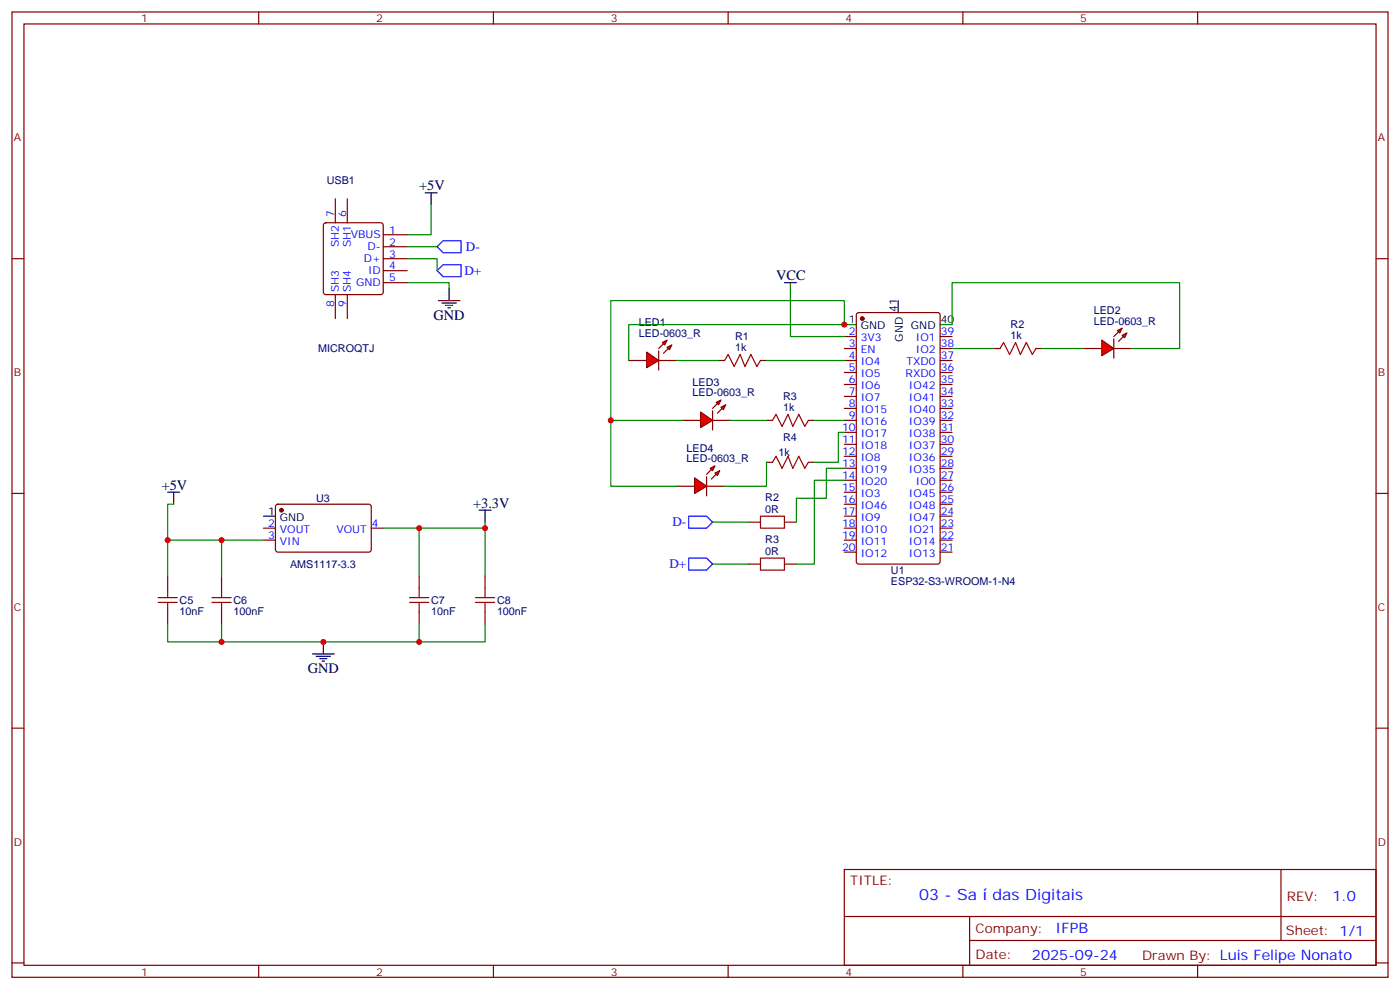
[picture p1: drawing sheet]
<svg xmlns="http://www.w3.org/2000/svg" width="412mm" height="292mm" viewBox="0 0 412 292" stroke-linecap="round" stroke-linejoin="round" font-family="sans-serif">
<g fill="none" stroke="#870000" stroke-width=".35">
<path d="M3.5 3.5h405.4v284.4h-405.4zM7.1 7.1h398.2v277.2h-398.2zM76.2 3.5v3.6M145.3 3.5v3.6M214.5 3.5v3.6M283.6 3.5v3.6M352.8 3.5v3.6M3.5 76.2h3.6M405.3 76.2h3.6M248.7 99.1h3.5M252.5 92.3l.4-.2h23.3l.7 .4v73l-.4 .6-23.6 .1-.6-.5-.1-72.9zM276.9 99.1h3.6"/>
<path d="M211.7 106.2h1.7M224 106.2h1.8M248.7 102.7h3.5M248.7 106.2h3.5M248.7 109.7h3.5M248.7 113.2h3.5M248.7 116.8h3.5M276.9 102.7h3.6M276.9 106.2h3.6M276.9 109.7h3.6M276.9 113.2h3.6M276.9 116.8h3.6"/>
<path d="M292.8 102.7h1.8M305.2 102.7h1.7M225.8 123.8h1.7M225.8 136.2h1.7M238.1 123.8h1.8M238.1 136.2h1.8M248.7 120.3h3.5M248.7 123.8h3.5M248.7 127.4h3.5M248.7 130.9h3.5M248.7 134.4h3.5M248.7 137.9h3.5"/>
<path d="M276.9 120.3h3.6M276.9 123.8h3.6M276.9 127.4h3.6M276.9 130.9h3.6M276.9 134.4h3.6M276.9 137.9h3.6M3.5 145.3h3.6M248.7 141.5h3.5M248.7 145h3.5M248.7 148.5h3.5M248.7 152h3.5M248.7 155.6h3.5"/>
<path d="M248.7 159.1h3.5M276.9 141.5h3.6M276.9 145h3.6M276.9 148.5h3.6M276.9 152h3.6M276.9 155.6h3.6M276.9 159.1h3.6M405.3 145.3h3.6M248.7 162.6h3.5M276.9 162.6h3.6M3.5 214.5h3.6M405.3 214.5h3.6"/>
<path d="M248.7 256.1h156.6v28.2h-156.6zM377.3 256.1v20.9M248.7 270h156.5M285.6 277h119.6M285.6 270v14.1M3.5 283.6h3.6M76.2 284.3v3.6M145.3 284.3v3.6M214.5 284.3v3.6M283.6 284.3v3.6M352.8 284.3v3.6M405.3 283.6h3.6"/>
</g>
<circle cx="254" cy="93.8" r=".53" fill="#870000" stroke="#870000" stroke-width=".35"/>
<path d="M248.7 95.6h3.5M264.6 88.5v3.6M276.9 95.6h3.6" fill="none" stroke="#000" stroke-width=".35"/>
<path d="M213.4 106.2l1.1-1.8 1.8 3.5 1.7-3.5 1.4 3.5 1.8-3.5 1.8 3.5 1-1.7M294.6 102.7l1-1.8 1.8 3.5 1.8-3.5 1.4 3.5 1.7-3.5 1.8 3.5 1.1-1.7M227.5 123.8l1.1-1.7 1.8 3.5 1.7-3.5 1.4 3.5 1.8-3.5 1.8 3.5 1-1.8M227.5 136.2l1.1-1.8 1.8 3.5 1.7-3.5 1.4 3.5 1.8-3.5 1.8 3.5 1-1.7" fill="none" stroke="#a10000" stroke-width=".35"/>
<g fill="#f00" stroke="#870000" stroke-width=".35">
<path d="M190.5 103.7l3.5 2.5-3.5 2.1z"/>
<path d="M194 103.4v5.6z"/>
</g>
<g fill="#870000" stroke="#870000" stroke-width=".35">
<path d="M195.4 101.2l-1.4 1.5z"/>
<path d="M195.4 104.1l1.4-1.4z"/>
</g>
<g fill="#f00" stroke="#870000" stroke-width=".35">
<path d="M195.1 100.9l1.4-.7-.7 1.4z"/>
<path d="M196.5 102.3l1.4-.7-.7 1.4z"/>
</g>
<path d="M185.2 106.2h5.3M194 106.2h5.3" fill="none" stroke="#870000" stroke-width=".35"/>
<g fill="#f00" stroke="#870000" stroke-width=".35">
<path d="M324.6 100.2l3.5 2.5-3.5 2.1z"/>
<path d="M328.1 99.8v5.7z"/>
</g>
<g fill="#870000" stroke="#870000" stroke-width=".35">
<path d="M328.1 99.1l1.4-1.4z"/>
<path d="M329.5 100.5l1.4-1.4z"/>
</g>
<g fill="#f00" stroke="#870000" stroke-width=".35">
<path d="M329.1 97.4l1.5-.7-.8 1.4z"/>
<path d="M330.6 98.8l1.4-.7-.7 1.4z"/>
</g>
<path d="M319.3 102.7h5.3M328.1 102.7h5.3" fill="none" stroke="#870000" stroke-width=".35"/>
<g fill="#f00" stroke="#870000" stroke-width=".35">
<path d="M206.4 121.4l3.5 2.4-3.5 2.1z"/>
<path d="M209.9 121v5.6z"/>
</g>
<g fill="#870000" stroke="#870000" stroke-width=".35">
<path d="M209.9 120.3l1.4-1.4z"/>
<path d="M211.3 121.7l1.4-1.4z"/>
</g>
<g fill="#f00" stroke="#870000" stroke-width=".35">
<path d="M211 118.5l1.4-.7-.7 1.4z"/>
<path d="M212.4 119.9l1.4-.7-.7 1.4z"/>
</g>
<path d="M201.1 123.8h5.3M209.9 123.8h5.3" fill="none" stroke="#870000" stroke-width=".35"/>
<g fill="#f00" stroke="#870000" stroke-width=".35">
<path d="M204.6 140.8l3.5 2.4-3.5 2.1z"/>
<path d="M208.1 140.4v5.6z"/>
</g>
<g fill="#870000" stroke="#870000" stroke-width=".35">
<path d="M208.1 139.7l1.4-1.4z"/>
<path d="M211 139.7l-1.5 1.4z"/>
</g>
<g fill="#f00" stroke="#870000" stroke-width=".35">
<path d="M209.2 137.9l1.4-.7-.7 1.4z"/>
<path d="M210.6 139.3l1.4-.7-.7 1.5z"/>
</g>
<g fill="none" stroke="#870000" stroke-width=".35">
<path d="M98.8 58.6v7M102.3 58.6v7M95.5 65.8l.5-.2h16.2l.5 .2 .2 .5v19.8l-.2 .5-.5 .2h-16.2l-.5-.3-.3-.4v-19.8zM112.9 69.1h7M112.9 72.7h7M112.9 76.2h7M112.9 79.7h7M98.8 86.8v7M102.3 86.8v7M112.9 83.3h7M77.6 155.6h3.5M77.6 159.1h3.5"/>
<path d="M81.4 148.7l.4-.2 27.1 .1 .5 .6-.1 13-.6 .4h-27.1l-.5-.7v-12.7zM109.4 155.6h3.5M199.3 143.2h5.3M208.1 143.2h5.3M220.5 153.8h3.5M231.1 153.8h3.5M49.4 169.7v3.5M65.3 169.7v3.5M123.5 169.7v3.5M142.9 169.7v3.5M220.5 166.2h3.5M231.1 166.2h3.5"/>
<path d="M49.4 180.3v3.5M65.3 180.3v3.5M123.5 180.3v3.5M142.9 180.3v3.5"/>
</g>
<g fill="none" stroke="#000" stroke-width=".35">
<path d="M125.2 56.8h3.6M127 56.8v3.5M129.1 88.5h6.4M130.2 89.3h4.2M131.2 90h2.1M131.9 90.7h.7M132.3 85v3.5M231.1 83.3h3.5M232.8 83.3v3.5M49.4 145h3.5M51.2 145v3.5M77.6 152h3.5"/>
<path d="M141.1 150.3h3.5M142.9 150.3v3.5M92.1 192.6h6.3M93.1 193.3h4.3M94.2 194h2.1M94.9 194.7h.7M95.2 189.1v3.5"/>
</g>
<g fill="none" stroke="#008700" stroke-width=".35">
<path d="M119.9 76.2h8.9v3.5M119.9 72.7h8.9M127 60.3v8.8h-7.1M119.9 83.3h12.4v1.7M232.8 86.8v12.3h15.9M280.5 95.6v-12.3h67v19.4h-14.1M185.2 106.2v-10.6h63.5v-7.1h-68.8v35.3h21.2M199.3 106.2h12.4M225.8 106.2h22.9M280.5 102.7h12.3M306.9 102.7h12.4M179.9 123.8v19.4h19.4"/>
<path d="M215.2 123.8h10.6M225.8 136.2v7h-12.4M239.9 123.8h8.8M248.7 127.4h-1.8v8.8h-7M248.7 137.9h-5.3v8.9h-8.8v7M51.2 148.5h-1.8v10.6M65.3 159.1v10.6M77.6 159.1h-28.2v10.6M123.5 155.6v14.1M142.9 153.8v1.8h-30M142.9 155.6v14.1M209.9 153.8h10.6"/>
<path d="M248.7 141.5h-8.8v24.7h-5.3M209.9 166.2h10.6M49.4 183.8v5.3h15.9M65.3 183.8v5.3h77.6v-5.3M123.5 183.8v5.3"/>
</g>
<path d="M130.5 70.9h5.3v3.5h-5.3l-1.7-1.7zM130.5 78h5.3v3.5h-5.3l-1.7-1.8zM202.8 152h5.3l1.8 1.8-1.8 1.8h-5.3zM202.8 164.4h5.3l1.8 1.8-1.8 1.7h-5.3z" fill="none" stroke="#00f" stroke-width=".35"/>
<circle cx="82.9" cy="150.3" r=".53" fill="#870000" stroke="#870000" stroke-width=".35"/>
<g fill="none" stroke="#a10000" stroke-width=".35">
<path d="M224 152h7.1v3.6h-7.1zM46.6 176h5.6M46.6 177.4h5.6M49.4 173.2v2.8M49.4 177.4v2.9M62.4 176h5.7M62.4 177.4h5.7M65.3 173.2v2.8M65.3 177.4v2.9M120.6 176h5.7M120.6 177.4h5.7M123.5 173.2v2.8"/>
<path d="M123.5 177.4v2.9M140.1 176h5.6M140.1 177.4h5.6M142.9 173.2v2.8M142.9 177.4v2.9M224 164.4h7.1v3.5h-7.1z"/>
</g>
<g fill="#c00">
<circle cx="248.7" cy="95.6" r=".88"/>
<circle cx="142.9" cy="155.6" r=".88"/>
<circle cx="123.5" cy="155.6" r=".88"/>
<circle cx="123.5" cy="189.1" r=".88"/>
<circle cx="95.3" cy="189.1" r=".88"/>
<circle cx="65.3" cy="189.1" r=".88"/>
<circle cx="65.3" cy="159.1" r=".88"/>
<circle cx="49.4" cy="159.1" r=".88"/>
<circle cx="179.9" cy="123.8" r=".88"/>
</g>
<g font-size="4.6" fill="#00f">
<text x="270.8" y="265.1">03 - Sa</text>
<text x="292.4" y="265.1">das Digitais</text>
</g>
<g font-size="4.2">
<text x="123.5" y="56.1">+5V</text>
<text x="228.6" y="82.5">VCC</text>
<text x="127.7" y="94.2">GND</text>
<text x="47.6" y="144.3">+5V</text>
<text x="139.3" y="149.6">+3.3V</text>
<text x="90.7" y="198.3">GND</text>
</g>
<g font-size="4.2" fill="#00f">
<text x="392.5" y="265.4">1.0</text>
<text x="310.9" y="274.9">IFPB</text>
<text x="304" y="282.7">2025-09-24</text>
</g>
<g font-size="3.9" fill="#00f">
<text x="137.3" y="73.9">D-</text>
<text x="136.8" y="81">D+</text>
<text x="198.1" y="155">D-</text>
<text x="197.2" y="167.4">D+</text>
</g>
<g font-size="3.9" fill="#800">
<text x="250.5" y="260.7">TITLE:</text>
<text x="379.1" y="265.4">REV:</text>
<text x="287.4" y="274.9">Company:</text>
<text x="378.7" y="275.5">Sheet: 1/1</text>
<text x="287.4" y="282.6">Date:</text>
<text x="336.4" y="282.7">Drawn By: Luis Felipe Nonato</text>
</g>
<g font-size="3.2" fill="#800">
<text x="41.6" y="6.5">1</text>
<text x="110.8" y="6.5">2</text>
<text x="179.9" y="6.5">3</text>
<text x="249.1" y="6.5">4</text>
<text x="318.2" y="6.5">5</text>
<text x="4.1" y="41.6">A</text>
<text x="405.9" y="41.6">A</text>
<text x="4.1" y="110.8">B</text>
<text x="405.9" y="110.8">B</text>
<text x="4.1" y="179.9">C</text>
<text x="405.9" y="179.9">C</text>
<text x="4.1" y="249.1">D</text>
<text x="405.9" y="249.1">D</text>
<text x="41.6" y="287.3">1</text>
<text x="110.8" y="287.3">2</text>
<text x="179.9" y="287.3">3</text>
<text x="249.1" y="287.3">4</text>
<text x="318.2" y="287.3">5</text>
</g>
<g font-size="3.2" fill="#000080">
<text x="96.2" y="54.3">USB1</text>
<text x="188.1" y="96">LED1</text>
<text x="322.2" y="95.6">LED-0603_R</text>
<text x="322.2" y="92.4">LED2</text>
<text x="188.1" y="99.1">LED-0603_R</text>
<text x="216.5" y="100">R1</text>
<text x="297.7" y="99.8">1k</text>
<text x="297.7" y="96.5">R2</text>
<text x="93.7" y="103.7">MICROQTJ</text>
<text x="216.5" y="103.4">1k</text>
<text x="204" y="113.6">LED3</text>
<text x="204" y="116.8">LED-0603_R</text>
<text x="230.7" y="117.7">R3</text>
<text x="230.7" y="121">1k</text>
<text x="230.7" y="130">R4</text>
<text x="202.3" y="136.2">LED-0603_R</text>
<text x="202.3" y="133">LED4</text>
<text x="229.3" y="134.4">1k</text>
<text x="93.1" y="147.8">U3</text>
<text x="225.4" y="147.7">R2</text>
<text x="225.4" y="151">0R</text>
<text x="225.4" y="160.1">R3</text>
<text x="85.4" y="167.2">AMS1117-3.3</text>
<text x="225.4" y="163.3">0R</text>
<text x="262.5" y="172.4">ESP32-S3-WROOM-1-N4</text>
<text x="262.5" y="169.2">U1</text>
<text x="52.9" y="177.9">C5</text>
<text x="68.8" y="177.9">C6</text>
<text x="127" y="177.9">C7</text>
<text x="146.4" y="177.9">C8</text>
<text x="52.9" y="181.1">10nF</text>
<text x="68.8" y="181.1">100nF</text>
<text x="127" y="181.1">10nF</text>
<text x="146.4" y="181.1">100nF</text>
</g>
<g font-size="3.2" fill="#00f">
<text x="98.4" y="63.9" transform="rotate(-90 98.4 63.9)">7</text>
<text x="102" y="63.9" transform="rotate(-90 102 63.9)">6</text>
<text x="103.3" y="70.2">VBUS</text>
<text x="114.7" y="68.8">1</text>
<text x="99.8" y="72.9" transform="rotate(-90 99.8 72.9)">SH2</text>
<text x="103.4" y="72.9" transform="rotate(-90 103.4 72.9)">SH1</text>
<text x="107.1" y="77.3">D+</text>
<text x="108.3" y="73.7">D-</text>
<text x="114.7" y="72.3">2</text>
<text x="114.7" y="75.8">3</text>
<text x="108.4" y="80.8">ID</text>
<text x="114.7" y="79.4">4</text>
<text x="114.7" y="82.9">5</text>
<text x="99.8" y="86.1" transform="rotate(-90 99.8 86.1)">SH3</text>
<text x="103.4" y="86.1" transform="rotate(-90 103.4 86.1)">SH4</text>
<text x="104.9" y="84.3">GND</text>
<text x="98.4" y="90.6" transform="rotate(-90 98.4 90.6)">8</text>
<text x="102" y="90.6" transform="rotate(-90 102 90.6)">9</text>
<text x="250" y="98.8">2</text>
<text x="253.5" y="100.5">3V3</text>
<text x="269.8" y="100.5">IO1</text>
<text x="277.1" y="98.8">39</text>
<text x="250" y="102.3">3</text>
<text x="250" y="105.8">4</text>
<text x="253.5" y="104.1">EN</text>
<text x="253.5" y="107.6">IO4</text>
<text x="267" y="107.6">TXD0</text>
<text x="269.8" y="104.1">IO2</text>
<text x="277.1" y="105.8">37</text>
<text x="277.1" y="102.3">38</text>
<text x="250" y="109.4">5</text>
<text x="250" y="112.9">6</text>
<text x="253.5" y="111.1">IO5</text>
<text x="266.8" y="111.1">RXD0</text>
<text x="277.1" y="112.9">35</text>
<text x="277.1" y="109.4">36</text>
<text x="250" y="116.4">7</text>
<text x="250" y="119.9">8</text>
<text x="253.5" y="114.7">IO6</text>
<text x="253.5" y="118.2">IO7</text>
<text x="267.8" y="118.2">IO41</text>
<text x="267.8" y="114.7">IO42</text>
<text x="277.1" y="119.9">33</text>
<text x="277.1" y="116.4">34</text>
<text x="250" y="123.5">9</text>
<text x="253.5" y="121.7">IO15</text>
<text x="253.5" y="125.2">IO16</text>
<text x="267.8" y="125.2">IO39</text>
<text x="267.8" y="121.7">IO40</text>
<text x="277.1" y="123.5">32</text>
<text x="248" y="127">10</text>
<text x="248" y="130.5">11</text>
<text x="253.5" y="128.8">IO17</text>
<text x="267.8" y="128.8">IO38</text>
<text x="277.1" y="130.5">30</text>
<text x="277.1" y="127">31</text>
<text x="248" y="134.1">12</text>
<text x="248" y="137.6">13</text>
<text x="253.5" y="132.3">IO18</text>
<text x="253.5" y="135.8">IO8</text>
<text x="267.8" y="135.8">IO36</text>
<text x="267.8" y="132.3">IO37</text>
<text x="277.1" y="137.6">28</text>
<text x="277.1" y="134.1">29</text>
<text x="248" y="141.1">14</text>
<text x="253.5" y="139.3">IO19</text>
<text x="253.5" y="142.9">IO20</text>
<text x="267.8" y="139.3">IO35</text>
<text x="269.8" y="142.9">IO0</text>
<text x="277.1" y="141.1">27</text>
<text x="248" y="144.6">15</text>
<text x="248" y="148.2">16</text>
<text x="253.5" y="146.4">IO3</text>
<text x="253.5" y="149.9">IO46</text>
<text x="267.8" y="149.9">IO48</text>
<text x="267.8" y="146.4">IO45</text>
<text x="277.1" y="148.2">25</text>
<text x="277.1" y="144.6">26</text>
<text x="78.9" y="155.2">2</text>
<text x="109.5" y="155.2">4</text>
<text x="248" y="151.7">17</text>
<text x="248" y="155.2">18</text>
<text x="253.5" y="153.5">IO9</text>
<text x="267.8" y="153.5">IO47</text>
<text x="277.1" y="155.2">23</text>
<text x="277.1" y="151.7">24</text>
<text x="78.9" y="158.7">3</text>
<text x="82.4" y="160.5">VIN</text>
<text x="82.4" y="157">VOUT</text>
<text x="99.1" y="157">VOUT</text>
<text x="248" y="158.7">19</text>
<text x="253.5" y="157">IO10</text>
<text x="253.5" y="160.5">IO11</text>
<text x="267.8" y="160.5">IO14</text>
<text x="267.8" y="157">IO21</text>
<text x="277.1" y="158.7">22</text>
<text x="248" y="162.3">20</text>
<text x="253.5" y="164">IO12</text>
<text x="267.8" y="164">IO13</text>
<text x="277.1" y="162.3">21</text>
</g>
<g font-size="3.2">
<text x="250" y="95.2">1</text>
<text x="264.2" y="91.9" transform="rotate(-90 264.2 91.9)">41</text>
<text x="277.1" y="95.2">40</text>
<text x="253.5" y="97">GND</text>
<text x="266" y="100.7" transform="rotate(-90 266 100.7)">GND</text>
<text x="268.3" y="97">GND</text>
<text x="78.9" y="151.7">1</text>
<text x="82.4" y="153.5">GND</text>
</g>
</svg>
